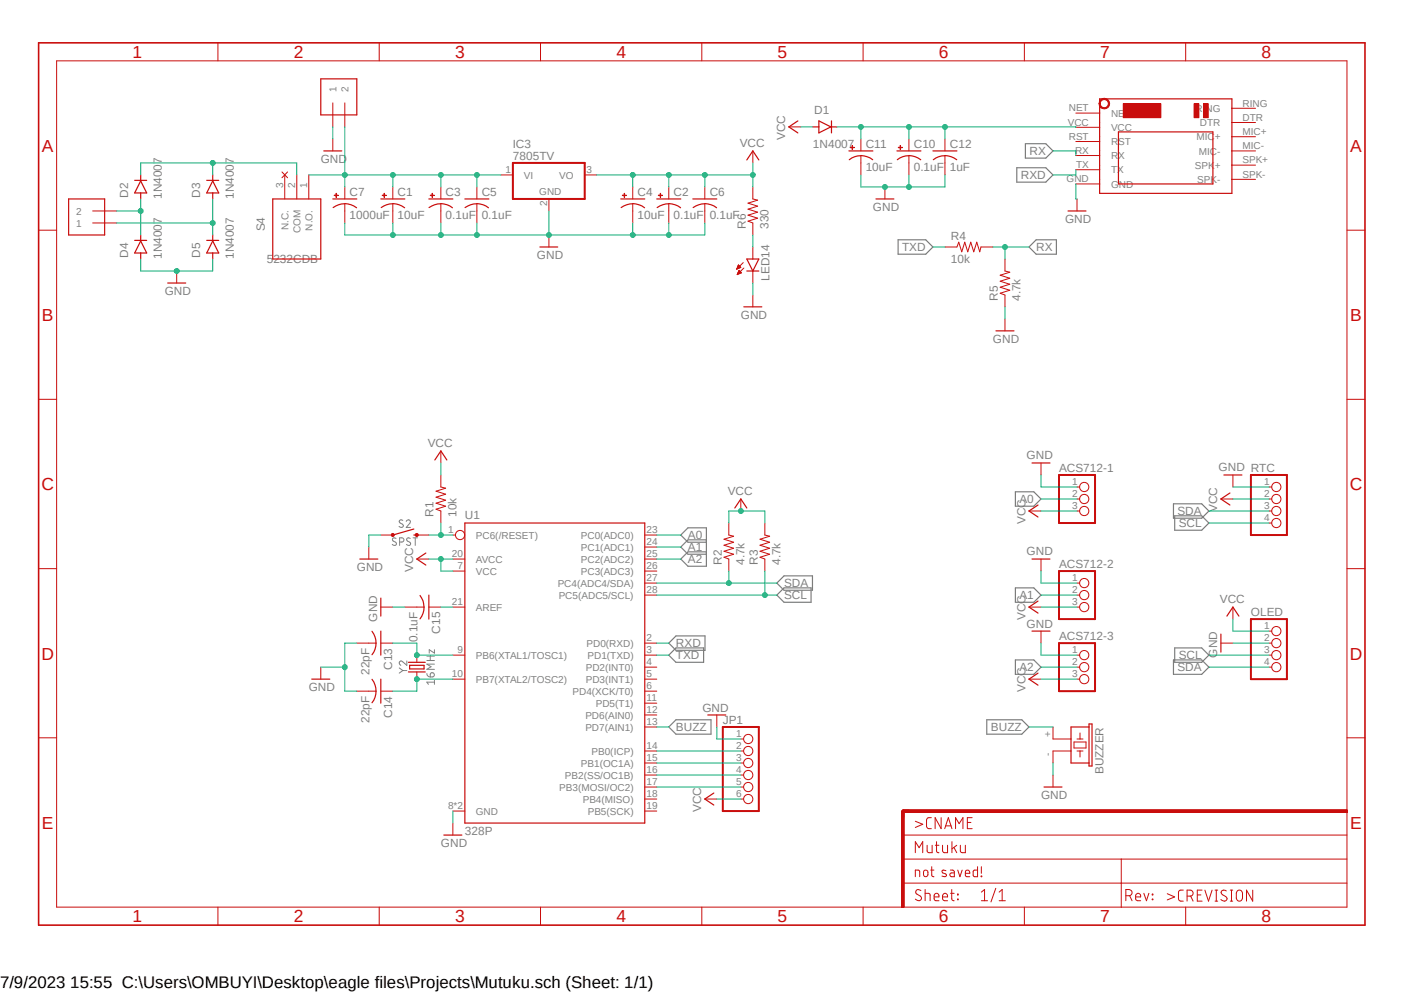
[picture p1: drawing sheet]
<svg xmlns="http://www.w3.org/2000/svg" width="297mm" height="210mm" viewBox="0 0 297 210" stroke-linecap="round" stroke-linejoin="round" font-family="sans-serif">
<path d="M7.9 8.8l281.2 187.2M289.1 8.8l-281.2 187.2" fill="none" stroke="#fff" stroke-width=".21"/>
<g fill="none" stroke="#808080" stroke-width=".21">
<path d="M83.8 113.9l-.6-.1a.38 .38 0 0 0 0 .6l.5 .3a.37 .37 0 0 1 .2 .4 .37 .37 0 0 1-.4 .3l-.5-.3M84.5 114.6h.5a.45 .45 0 0 0 .4-.3 .45 .45 0 0 0-.2-.5l-.7-.1v1.7M85.2 110.1l-.2-.1a.39 .39 0 0 0-.4 0 .39 .39 0 0 0-.1 .5l.8 .5v.4a.55 .55 0 0 1-.9-.1M85.9 110.3a.44 .44 0 0 1 .7-.3 .44 .44 0 0 1 .1 .7l-.8 .8h.9M86.8 113.9l-.2-.1a.38 .38 0 0 0-.5 .1 .38 .38 0 0 0 .1 .5l.5 .3a.37 .37 0 0 1 .2 .4 .37 .37 0 0 1-.4 .3l-.5-.3M87.4 113.7h.9M87.8 113.7v1.7M86.1 139.8v.9l-.9-.7a.45 .45 0 0 0-.7 .1 .45 .45 0 0 0 .3 .6M90.3 139.7h1.6M90.3 138.8h1.6M91 138.8v.9M91.9 137.4v.7l-1.1-.7v.7"/>
<path d="M84.5 141.3l.7 .5M85.2 141.8l-.7 .6M85.2 141.8h.9M90.3 142.5a.72 .72 0 0 0 .7 .7M91.2 142.3a.46 .46 0 0 1 .7 .3 .46 .46 0 0 1-.5 .6h-.4v-.6zM91.9 144.3h-1.6l.3 .4M91.9 143.8v.9M91.9 140.5h-1.6l.9 .5-.9 .6h1.6"/>
</g>
<g fill="none" stroke="#808080" stroke-width=".25">
<path d="M215.1 35.5h6.1l1.6 1.5-1.6 1.5h-6.1zM216.9 30.4h4.3l1.6 1.5-1.6 1.5h-4.3zM190 50.7h5.8l1.6 1.5-1.6 1.6h-5.8zM217.7 52.2l1.5-1.5h4.3v3.1h-4.3zM149.4 114.7h-3.9l-1.5-1.5 1.5-1.6h3.9v8.2h-3.9l-1.5-1.6 1.5-1.5h3.9M149.4 114.2h-3.9l-1.5 1.5 1.5 1.5h3.9M214.8 104h3.9l1.5 1.5-1.5 1.6h-3.9zM248.2 106.6h6l1.5 1.5-1.5 1.5h-6zM248.5 109.1h5.7l1.5 1.5-1.5 1.5h-5.7zM141.5 138.6l1.5-1.6h5.8v3.1h-5.8zM141.5 136l1.5-1.5h6.1v3h-6.1zM164.3 125.9l1.6-1.6h5.7v3.1h-5.7z"/>
<path d="M164.3 123.3l1.6-1.5h6v3h-6zM214.8 124.3h3.9l1.5 1.6-1.5 1.5h-3.9zM214.8 139.6h3.9l1.5 1.5-1.5 1.5h-3.9zM248.2 139.6h6l1.5 1.5-1.5 1.5h-6zM248.5 137h5.7l1.5 1.6-1.5 1.5h-5.7zM141.5 153.8l1.5-1.6h7.4v3.1h-7.4zM208.7 152.2h7.5l1.5 1.6-1.5 1.5h-7.5z"/>
</g>
<path d="M108.5 34.5h15.2v7.6h-15.2z" fill="none" stroke="#c90d0c" stroke-width=".42"/>
<path d="M106 37h2.5M123.7 37h2.5M93.3 43.1v1.5M116.1 42.1v2.5" fill="none" stroke="#c90d0c" stroke-width=".21"/>
<path d="M90.7 42.1h5.1M93.3 43.1a4.2 4.2 0 0 1 2.4 .8M93.3 43.1a4.4 4.4 0 0 0-2.5 .8" fill="none" stroke="#c90d0c" stroke-width=".25"/>
<path d="M91 41.3l.9 .1z" fill-rule="evenodd" fill="#c90d0c"/>
<path d="M91 41.3l.9 .1z" fill="none" stroke="#c90d0c" stroke-width=".21"/>
<path d="M91.4 40.9l.1 .8z" fill-rule="evenodd" fill="#c90d0c"/>
<path d="M93.3 39.5v2.6M91.4 40.9l.1 .8zM93.3 44.6v2.6M133.9 43.1v1.5" fill="none" stroke="#c90d0c" stroke-width=".21"/>
<path d="M131.3 42.1h5.1M133.9 43.1a4.5 4.5 0 0 1 2.5 .8M133.9 43.1a4.4 4.4 0 0 0-2.5 .8" fill="none" stroke="#c90d0c" stroke-width=".25"/>
<path d="M131.7 41.3l.8 .1z" fill-rule="evenodd" fill="#c90d0c"/>
<path d="M131.7 41.3l.8 .1z" fill="none" stroke="#c90d0c" stroke-width=".21"/>
<path d="M132 40.9l.1 .8z" fill-rule="evenodd" fill="#c90d0c"/>
<g fill="none" stroke="#c90d0c" stroke-width=".21">
<path d="M133.9 39.5v2.6M159.3 31.9v2.6M83.1 43.1v1.5M116.1 49.7v2.5M132 40.9l.1 .8zM133.9 44.6v2.6M155.9 56.9h.1M155.9 56.8h.3M156 56.7h.4M156 56.6h.6M156 58h.1M156 56.5h.7"/>
<path d="M156 56.4h.6M156 57.9h.3M156.1 56.3h.4M156.1 57.8h.4M156.1 57.7h.6M156.1 56.2h.3M156.1 57.7h.7M156.2 56.1h.1M156.2 57.6h.5M156.2 56l-.4 .9M156.2 56l.5 .6-.9 .3M156.2 56h.1"/>
<path d="M156.2 57.5h.4M156.3 57.4h.2M156.3 57.3h.2M156.3 57.2l-.3 .9M156.3 57.2l.5 .5-.8 .4M156.3 57.2h.1M157.2 55.5l-1.4 1.4M157.4 56.7l-1.4 1.4M159.3 52.2v2.6M159.3 57.3v2.6M159.3 62.4v2.5"/>
</g>
<path d="M158 33.8l1.3-1.9 1.2 1.9M80.6 42.1h5M83.1 43.1a4.5 4.5 0 0 1 2.5 .8M83.1 43.1a4.1 4.1 0 0 0-2.5 .8M114.2 52.2h3.8M158 54.8h2.5l-1.2 2.5zM158 57.3h2.5M157.4 64.9h3.8" fill="none" stroke="#c90d0c" stroke-width=".25"/>
<path d="M80.9 41.3l.8 .1z" fill-rule="evenodd" fill="#c90d0c"/>
<path d="M80.9 41.3l.8 .1z" fill="none" stroke="#c90d0c" stroke-width=".21"/>
<path d="M81.2 40.9l.1 .8z" fill-rule="evenodd" fill="#c90d0c"/>
<path d="M83.1 39.5v2.6M81.2 40.9l.1 .8zM83.1 44.6v2.6M141.5 43.1v1.5" fill="none" stroke="#c90d0c" stroke-width=".21"/>
<path d="M138.9 42.1h5.1M141.5 43.1a4.5 4.5 0 0 1 2.5 .8M141.5 43.1a4.4 4.4 0 0 0-2.5 .8" fill="none" stroke="#c90d0c" stroke-width=".25"/>
<path d="M139.3 41.3l.8 .1z" fill-rule="evenodd" fill="#c90d0c"/>
<path d="M139.3 41.3l.8 .1z" fill="none" stroke="#c90d0c" stroke-width=".21"/>
<path d="M139.7 40.9v.8z" fill-rule="evenodd" fill="#c90d0c"/>
<path d="M100.9 39.5v2.6M141.5 39.5v2.6M149.1 39.5v2.6M100.9 43.1v4.1M139.7 40.9v.8zM141.5 44.6v2.6M149.1 43.1v4.1" fill="none" stroke="#c90d0c" stroke-width=".21"/>
<path d="M98.3 42.1h5.1M100.9 43.1a4.2 4.2 0 0 1 2.4 .8M100.9 43.1a4.4 4.4 0 0 0-2.5 .8M146.6 42.1h5M149.1 43.1a4.5 4.5 0 0 1 2.5 .8M149.1 43.1a4.4 4.4 0 0 0-2.5 .8M87.5 113.2h.7M87.5 111.9l-4.4 1.3" fill="none" stroke="#c90d0c" stroke-width=".25"/>
<path d="M82.8 112.9h.5l.1 .3-.1 .2-.2 .1-.3-.1z" fill-rule="evenodd" fill="#c90d0c"/>
<path d="M82.8 112.9h.5l.1 .3-.1 .2-.2 .1-.3-.1z" fill="none" stroke="#c90d0c" stroke-width=".21"/>
<path d="M87.9 112.9h.5l.1 .3-.1 .2-.2 .1-.3-.1z" fill-rule="evenodd" fill="#c90d0c"/>
<path d="M93.3 95.4v2.5M78 115.7v2.5M80.6 113.2h2.5M87.9 112.9h.5l.1 .3-.1 .2-.2 .1-.3-.1zM88.2 113.2h2.5M93.3 100.5v2.5l1 .3-2.1 .6 2.1 .6-2.1 .7 2.1 .6-2.1 .6 2.1 .7-2.1 .6 1.1 .4v2.5" fill="none" stroke="#c90d0c" stroke-width=".21"/>
<path d="M232.6 20.9h28v20h-28zM236.6 27.9h20v11h-20zM92 97.3l1.3-1.9 1.2 1.9M76.1 118.2h3.8" fill="none" stroke="#c90d0c" stroke-width=".25"/>
<path d="M254.6 21.9h1v3h-1z" fill-rule="evenodd" fill="#c90d0c"/>
<path d="M254.6 21.9h1v3h-1z" fill="none" stroke="#c90d0c" stroke-width=".21"/>
<path d="M252.6 21.9h1v3h-1z" fill-rule="evenodd" fill="#c90d0c"/>
<path d="M252.6 21.9h1v3h-1z" fill="none" stroke="#c90d0c" stroke-width=".21"/>
<path d="M237.6 21.9h8v3h-8z" fill-rule="evenodd" fill="#c90d0c"/>
<path d="M237.6 21.9h8v3h-8z" fill="none" stroke="#c90d0c" stroke-width=".21"/>
<path d="M232.8 21.1a1.13 1.13 0 0 1 1.8 .2 1.13 1.13 0 0 1-.6 1.7 1.13 1.13 0 0 1-1.5-1.1h.2a.88 .88 0 0 1 1.3-.7 .88 .88 0 0 1 .2 1.5 .88 .88 0 0 1-1.4-.4l-.1-.4h-.2z" fill-rule="evenodd" fill="#c90d0c"/>
<g fill="none" stroke="#c90d0c" stroke-width=".21">
<path d="M182.1 32.9v1.6M227.6 23.9h5.1M227.6 26.9h5.1M227.6 29.9h5.1M227.6 32.9h5.1M227.6 35.9h5.1M227.6 38.9h5.1M232.8 21.1a1.13 1.13 0 0 1 1.8 .2 1.13 1.13 0 0 1-.6 1.7 1.13 1.13 0 0 1-1.5-1.1h.2a.88 .88 0 0 1 1.3-.7 .88 .88 0 0 1 .2 1.5 .88 .88 0 0 1-1.4-.4l-.1-.4h-.2zM260.5 37.9h5.1M260.5 34.9h5.1M260.5 31.9h5.1M260.5 28.9h5.1"/>
<path d="M260.5 25.9h5.1M260.5 22.9h5.1"/>
</g>
<path d="M172 26.8h1.2M173.2 25.6l2.6 1.2-2.6 1.3zM175.8 26.8h1.2M175.9 25.6v2.5M179.6 31.9h5.1M182.1 32.9a4.5 4.5 0 0 1 2.5 .9M182.1 32.9a3.8 3.8 0 0 0-2.4 .9" fill="none" stroke="#c90d0c" stroke-width=".25"/>
<path d="M179.9 31.2h.8z" fill-rule="evenodd" fill="#c90d0c"/>
<path d="M179.9 31.2h.8z" fill="none" stroke="#c90d0c" stroke-width=".21"/>
<path d="M180.3 30.8v.8z" fill-rule="evenodd" fill="#c90d0c"/>
<path d="M180.3 30.8v.8zM182.1 29.4v2.5M182.1 34.5v2.5M187.2 39.5v2.6M192.3 32.9v1.6M199.9 29.4v2.5M199.9 32.9v4.1M199.9 52.2h2.5l.4-1 .7 2.1 .6-2.1 .6 2.1 .7-2.1 .6 2.1 .6-2.1 .7 2.1 .2-1.1h2.6M212.6 54.8v2.5l1 .3-2 .6 2 .6-2 .7 2 .6-2 .6 2 .7-2 .6 1 .4v2.5M227.8 42.1v2.5M212.6 67.4v2.6" fill="none" stroke="#c90d0c" stroke-width=".21"/>
<path d="M189.7 31.9h5.1M192.3 32.9a4.5 4.5 0 0 1 2.5 .9M192.3 32.9a3.8 3.8 0 0 0-2.5 .9M197.4 31.9h5M199.9 32.9a4.5 4.5 0 0 1 2.5 .9M199.9 32.9a3.8 3.8 0 0 0-2.5 .9M185.3 42.1h3.8M225.9 44.6h3.8M210.7 70h3.8" fill="none" stroke="#c90d0c" stroke-width=".25"/>
<path d="M190 31.2h.9z" fill-rule="evenodd" fill="#c90d0c"/>
<path d="M190 31.2h.9z" fill="none" stroke="#c90d0c" stroke-width=".21"/>
<path d="M190.4 30.8l.1 .8z" fill-rule="evenodd" fill="#c90d0c"/>
<g fill="none" stroke="#c90d0c" stroke-width=".21">
<path d="M59.6 36.4l1.2 1.2M60.2 37v5.1M60.8 36.4l-1.2 1.2M62.8 37v5.1M65.3 37v5.1M159.3 39.5v2.6l1 .2-2.1 .7 2.1 .6-2.1 .6 2.1 .7-2.1 .6 2.1 .6-2.1 .7 1.1 .4v2.5M166.9 26.8h2.5M190.4 30.8l.1 .8zM192.3 29.4v2.5M192.3 34.5v2.5M19.6 47.2h5.1M19.6 44.6h5.1"/>
<path d="M37.4 57.3v2.6M72.9 43.1v1.5M88.2 118.2h2.5M95.8 118.2h2.5M95.8 113.2h.6M136.4 118.2h2.5M136.4 115.7h2.5M136.4 113.2h2.5M75.5 136h4M80.6 128.4h2.5M80.6 136h2.5M85.6 128.4h4.1"/>
<path d="M88.2 138.6v1.5M90.7 128.4h2.6M95.8 138.6h2.5M95.8 120.8h2.5M95.8 128.4h2.5M136.4 138.6h2.5M136.4 120.8h2.5M136.4 136h2.5M136.4 125.9h2.5M136.4 123.3h2.5M67.9 141.1v2.5M75.5 146.2h4"/>
<path d="M80.6 146.2h2.5M88.2 142.1v1.5M95.8 143.6h2.5M136.4 158.8h2.5M136.4 143.6h2.5M136.4 153.8h2.5M136.4 151.2h2.5M136.4 148.7h2.5M136.4 146.2h2.5M136.4 141.1h2.5M222.8 153.8v2.5h3.8M226.6 158.8h-3.8v2.6"/>
<path d="M227.2 156.9h2.5v1.3h-2.5zM227.8 156.3h1.3M227.8 158.8h1.3M228.5 155v1.3M228.5 158.8v1.3M95.8 171.5h2.5M95.8 174.1v2.5M136.4 171.5h2.5M136.4 169h2.5M136.4 166.5h2.5M136.4 163.9h2.5M136.4 161.4h2.5"/>
<path d="M222.8 163.9v2.6"/>
<circle cx="97.3" cy="113.2" r=".98"/>
</g>
<g fill="none" stroke="#c90d0c" stroke-width=".25">
<path d="M28.5 38.1h2.5M29.8 38.3l1.2 2.5h-2.5zM29.8 37v1.3M43.7 38.1h2.6M45 38.3l1.3 2.5h-2.6zM45 37v1.3M168.8 25.6l-1.9 1.2 1.9 1.3M14.5 42.1h7.6v7.6h-7.6zM28.5 50.8h2.5M29.8 40.8v1.3M29.8 49.7v1.3M29.8 53.5v1.3"/>
<path d="M29.8 51l1.2 2.5h-2.5zM35.5 59.9h3.8M43.7 50.8h2.6M45 40.8v1.3M45 49.7v1.3M45 53.5v1.3M45 51l1.3 2.5h-2.6zM57.7 42.1h10.2v12.7h-10.2zM70.4 42.1h5.1M72.9 43.1a4.5 4.5 0 0 1 2.5 .8M72.9 43.1a4.1 4.1 0 0 0-2.4 .8M90.1 117l-1.9 1.2 1.9 1.3"/>
<path d="M98.3 110.6h38.1v63.5h-38.1zM78.7 133.5a4 4 0 0 1 0 5M80.6 126.5v3.8M80.6 133.5v5.1M88.9 125.9a4 4 0 0 1 0 5M90.7 125.9v5M66 143.6h3.8M78.7 143.7a4 4 0 0 1 0 4.9M80.6 143.6v5.1M86.4 140.1h3.6M86.4 142.1h3.6M86.7 140.7h3v.8h-3z"/>
<path d="M230.4 153.8h-3.8v7.6h3.8M230.4 153.1h.6v8.9h-.6zM93.9 176.6h3.8M220.9 166.5h3.8"/>
</g>
<path d="M70.7 41.3l.8 .1z" fill-rule="evenodd" fill="#c90d0c"/>
<path d="M70.7 41.3l.8 .1z" fill="none" stroke="#c90d0c" stroke-width=".21"/>
<path d="M71.1 40.9l.1 .8z" fill-rule="evenodd" fill="#c90d0c"/>
<g fill="none" stroke="#c90d0c" stroke-width=".21">
<path d="M70.4 21.8v5M70.4 29.4v2.5M72.9 21.8v5M72.9 39.5v2.6M71.1 40.9l.1 .8zM72.9 44.6v2.6M220.2 97.9v2.6M154.2 110.6v2.6l1 .2-2 .6 2 .7-2 .6 2 .7-2 .6 2 .6-2 .7 1 .3v2.6M156.7 105.5v2.6M161.8 110.6v2.6l1 .2-2 .6 2 .7-2 .6 2 .7-2 .6 2 .6-2 .7 1 .3v2.6M217.7 108.1h2.5M220.2 118.2v2.6"/>
<path d="M227.8 103h.6M227.8 105.5h.6M227.8 108.1h.6M258.3 105.5h2.5M260.8 100.5v2.5M268.4 103h.6M268.4 105.5h.6M268.4 108.1h.6M268.4 110.6h.6M217.7 128.4h2.5M220.2 133.5v2.5M227.8 123.3h.6"/>
<path d="M227.8 125.9h.6M227.8 128.4h.6M227.8 138.6h.6M258.3 136h2.5M260.8 128.4v2.5M268.4 133.5h.6M268.4 136h.6M268.4 138.6h.6M151.6 151.2v2.6M156.7 156.3h.6M156.7 158.8h.6M217.7 143.6h2.5"/>
<path d="M227.8 141.1h.6M227.8 143.6h.6M268.4 141.1h.6M149.1 169h2.5M156.7 161.4h.6M156.7 163.9h.6M156.7 166.5h.6M156.7 169h.6"/>
<circle cx="229.4" cy="105.5" r=".98"/>
<circle cx="229.4" cy="108.1" r=".98"/>
<circle cx="229.4" cy="103" r=".98"/>
<circle cx="270" cy="110.6" r=".98"/>
<circle cx="270" cy="108.1" r=".98"/>
<circle cx="270" cy="105.5" r=".98"/>
<circle cx="270" cy="103" r=".98"/>
<circle cx="229.4" cy="125.9" r=".98"/>
<circle cx="229.4" cy="123.3" r=".98"/>
<circle cx="229.4" cy="128.4" r=".98"/>
<circle cx="229.4" cy="138.6" r=".98"/>
<circle cx="270" cy="136" r=".98"/>
<circle cx="270" cy="138.6" r=".98"/>
<circle cx="270" cy="133.5" r=".98"/>
<circle cx="158.3" cy="156.3" r=".98"/>
<circle cx="158.3" cy="158.8" r=".98"/>
<circle cx="229.4" cy="143.6" r=".98"/>
<circle cx="229.4" cy="141.1" r=".98"/>
<circle cx="270" cy="141.1" r=".98"/>
<circle cx="158.3" cy="166.5" r=".98"/>
<circle cx="158.3" cy="163.9" r=".98"/>
<circle cx="158.3" cy="169" r=".98"/>
<circle cx="158.3" cy="161.4" r=".98"/>
</g>
<path d="M224 100.5h7.6v10.1h-7.6zM264.6 100.5h7.6v12.7h-7.6zM224 120.8h7.6v10.1h-7.6zM224 136h7.6v10.2h-7.6zM264.6 130.9h7.6v12.7h-7.6zM152.9 153.8h7.6v17.7h-7.6z" fill="none" stroke="#c90d0c" stroke-width=".42"/>
<g fill="none" stroke="#c90d0c" stroke-width=".25">
<path d="M67.9 16.7h7.6v7.6h-7.6zM68.5 31.9h3.8M218.3 97.9h3.8M155.4 107.4l1.3-1.9 1.3 1.9M218.3 118.2h3.8M219.6 106.8l-1.9 1.3 1.9 1.2M258.9 100.5h3.8M260.2 104.3l-1.9 1.2 1.9 1.3M218.3 133.5h3.8M219.6 127.1l-1.9 1.3 1.9 1.3M258.3 134.1v3.8M259.5 130.3l1.3-1.9 1.3 1.9"/>
<path d="M149.7 151.2h3.8M219.6 142.4l-1.9 1.2 1.9 1.3M151 167.7l-1.9 1.3 1.9 1.3"/>
</g>
<path d="M190.7 171.5h.6v20.4h-.6z" fill-rule="evenodd" fill="#c90d0c"/>
<path d="M190.7 171.5h.6v20.4h-.6z" fill="none" stroke="#c90d0c" stroke-width=".21"/>
<path d="M191 171.2h94v.6h-94z" fill-rule="evenodd" fill="#c90d0c"/>
<g fill="none" stroke="#c90d0c" stroke-width=".21">
<path d="M12 12.9h272.9v179h-272.9zM46.1 9.1v3.8M80.2 9.1v3.8M114.3 9.1v3.8M148.5 9.1v3.8M182.6 9.1v3.8M216.7 9.1v3.8M250.8 9.1v3.8M8.2 48.7h3.8M284.9 48.7h3.9M8.2 84.5h3.8M284.9 84.5h3.9"/>
<path d="M8.2 120.3h3.8M284.9 120.3h3.9M8.2 156h3.8M284.9 156h3.9M191 171.2h94v.6h-94zM191 176.6h93.9M193.6 173.7l1.6 .6-1.6 .7M196.1 178.8v1.2l.4 .3h.7v-1.5M197 172.9l-.7 .1-.3 .4v1.5l.3 .3 .7 .1M197.9 178.8h.7M198.1 178v2a.38 .38 0 0 0 .5 .3M199.1 172.9v2.4l-1.3-2.4v2.4"/>
<path d="M199.4 178.8v1.2l.4 .3h.6v-1.5M199.9 175.3l.7-2.4 .8 2.4M200 174.7h1.2M201.4 178v2.3M201.8 179.2l.6 1.1M202.1 175.3v-2.4l.8 1.3 .8-1.3v2.4M202.4 178.8l-1 .7M203.2 178.8v1.2l.3 .3h.7v-1.5M204.6 173.9h.8M205.7 172.9h-1.1v2.4h1.1M46.1 191.9v3.8M80.2 191.9v3.8"/>
<path d="M114.3 191.9v3.8M148.5 191.9v3.8M182.6 191.9v3.8M191 186.8h93.9M191 181.7h93.9M193.6 185.4v-1.4h.6l.3 .2 .1 1.2M193.6 180.3v-2.3l.8 1.3 .8-1.3v2.3M194.8 188.3a.61 .61 0 0 0-.8-.1 .61 .61 0 0 0-.2 .7 1.75 1.75 0 0 1 1.1 1v.3a.74 .74 0 0 1-1.3 0M195.4 184.2a.49 .49 0 0 1 .5-.2 .49 .49 0 0 1 .4 .5v.7l-.3 .2h-.4l-.2-.4zM195.7 188.9h.7l.3 .2 .1 1.4M195.7 188.1v2.4M196.9 184h.7"/>
<path d="M197.1 183.3v1.8l.2 .3h.3M197.6 189.7h1a.54 .54 0 0 0-.3-.8 .54 .54 0 0 0-.7 .5l.1 .9 .3 .2h.6M199.4 189.7h1a.55 .55 0 0 0-.3-.8 .55 .55 0 0 0-.7 .5l.1 .9 .3 .2h.6M200.1 184.1l-.5-.1-.3 .3 .1 .3 .6 .2 .2 .4a.66 .66 0 0 1-.9 .1M201 184l.7 .1 .2 .3v1h-.6a.4 .4 0 0 1-.4-.4 .4 .4 0 0 1 .4-.4h.6M201.1 188.9h.7M201.3 188.1l.1 2.2 .4 .2M202.6 189.1l.1 .2zM202.6 190.2l.1 .1zM202.6 184l.5 1.4 .4-1.4M204.2 184.7h.9a.51 .51 0 0 0-.2-.6 .51 .51 0 0 0-.6 .1 1.07 1.07 0 0 0 .1 1.2h.7M206.8 183.3v2.1h-.8l-.1-.3v-.9l.3-.2h.6"/>
<path d="M207.6 185.3l.1 .1zM207.6 190.5h1.3M207.6 183.3v1.4M207.6 188.7l.7-.6v2.4M210.7 187.9l-1.1 2.9M211.4 190.5h1.3M211.4 188.7l.6-.6v2.4M216.7 191.9v3.8M237.2 181.7v10.2M238.2 189.4h.6a.66 .66 0 0 0 .7-.6 .66 .66 0 0 0-.7-.7h-.6v2.4M239 189.4l.5 1.1M240.2 189.7h1.1a.55 .55 0 0 0-.4-.8 .55 .55 0 0 0-.7 .5l.1 .9 .3 .2h.7"/>
<path d="M242 188.9l.5 1.6 .5-1.6M243.8 190.2l.1 .1zM243.8 189.1l.1 .2zM246.9 189l1.6 .7-1.6 .6M250.3 188.3h-.7l-.3 .5 .1 1.6 .9 .2M250.8 191.9v3.8M251.1 189.5h.7a.64 .64 0 0 0 .6-.6 .64 .64 0 0 0-.6-.6h-.7v2.3M251.9 189.5l.5 1.1M253.3 189.3h.7M254.3 188.3h-1v2.3h1M254.9 188.3l.8 2.3 .7-2.3M257 190.6h.6"/>
<path d="M257 188.3h.6M257.3 188.3v2.3M259.4 188.4l-.5-.1a.5 .5 0 0 0-.5 .2 .5 .5 0 0 0 0 .5l.9 .6a.58 .58 0 0 1 .1 .9 .58 .58 0 0 1-.9-.1l-.2-.2M260.3 190.6h.5M260.3 188.3h.5M260.5 188.3v2.3M261.8 188.4a.65 .65 0 0 1 .7-.1 .65 .65 0 0 1 .3 .6v1a.66 .66 0 0 1-.6 .7 .66 .66 0 0 1-.7-.7v-1zM265 188.3v2.3l-1.3-2.3v2.3"/>
</g>
<path d="M192.3 171.5h-1.3v1.3" fill="none" stroke="#c90d0c" stroke-width=".64"/>
<path d="M8.2 9.1h280.6v186.6h-280.6z" fill="none" stroke="#c90d0c" stroke-width=".34"/>
<path d="M126.2 37h22.9M133.9 37v2.5M159.3 34.5v5" fill="none" stroke="#0dab76" stroke-width=".21"/>
<circle cx="133.9" cy="37" r=".51" fill="#0dab76"/>
<g fill="none" stroke="#0dab76" stroke-width=".21">
<path d="M141.5 37v2.5"/>
<circle cx="133.9" cy="37" r=".51"/>
</g>
<circle cx="141.5" cy="37" r=".51" fill="#0dab76"/>
<g fill="none" stroke="#0dab76" stroke-width=".21">
<path d="M159.3 37h-10.2v2.5"/>
<circle cx="141.5" cy="37" r=".51"/>
</g>
<circle cx="149.1" cy="37" r=".51" fill="#0dab76"/>
<circle cx="149.1" cy="37" r=".51" fill="none" stroke="#0dab76" stroke-width=".21"/>
<circle cx="159.3" cy="37" r=".51" fill="#0dab76"/>
<g fill="none" stroke="#0dab76" stroke-width=".21">
<path d="M169.4 26.8h2.6M93.3 97.9v2.6M90.7 118.2h5.1M93.3 118.2v2.6h2.5"/>
<circle cx="159.3" cy="37" r=".51"/>
</g>
<circle cx="93.3" cy="118.2" r=".51" fill="#0dab76"/>
<g fill="none" stroke="#0dab76" stroke-width=".21">
<path d="M161.8 108.1h-7.6v2.5M220.2 128.4h7.6"/>
<circle cx="93.3" cy="118.2" r=".51"/>
</g>
<circle cx="156.7" cy="108.1" r=".51" fill="#0dab76"/>
<g fill="none" stroke="#0dab76" stroke-width=".21">
<path d="M83.1 49.7h66M116.1 44.6v5.1M161.8 108.1v2.5M220.2 108.1h7.6M260.8 105.5h7.6M260.8 130.9v2.6h7.6M220.2 143.6h7.6M151.6 169h5.1"/>
<circle cx="156.7" cy="108.1" r=".51"/>
</g>
<circle cx="116.1" cy="49.7" r=".51" fill="#0dab76"/>
<g fill="none" stroke="#0dab76" stroke-width=".21">
<path d="M83.1 47.2v2.5M93.3 47.2v2.5"/>
<circle cx="116.1" cy="49.7" r=".51"/>
</g>
<circle cx="93.3" cy="49.7" r=".51" fill="#0dab76"/>
<g fill="none" stroke="#0dab76" stroke-width=".21">
<path d="M100.9 47.2v2.5"/>
<circle cx="93.3" cy="49.7" r=".51"/>
</g>
<circle cx="100.9" cy="49.7" r=".51" fill="#0dab76"/>
<g fill="none" stroke="#0dab76" stroke-width=".21">
<path d="M141.5 47.2v2.5M149.1 47.2v2.5"/>
<circle cx="100.9" cy="49.7" r=".51"/>
</g>
<circle cx="141.5" cy="49.7" r=".51" fill="#0dab76"/>
<g fill="none" stroke="#0dab76" stroke-width=".21">
<path d="M133.9 47.2v2.5"/>
<circle cx="141.5" cy="49.7" r=".51"/>
</g>
<circle cx="133.9" cy="49.7" r=".51" fill="#0dab76"/>
<g fill="none" stroke="#0dab76" stroke-width=".21">
<path d="M72.9 47.2v2.5h10.2"/>
<circle cx="133.9" cy="49.7" r=".51"/>
</g>
<circle cx="83.1" cy="49.7" r=".51" fill="#0dab76"/>
<g fill="none" stroke="#0dab76" stroke-width=".21">
<path d="M182.1 37v2.5h5.1M159.3 59.9v2.5M80.6 113.2h-2.6v2.5"/>
<circle cx="83.1" cy="49.7" r=".51"/>
</g>
<circle cx="187.2" cy="39.5" r=".51" fill="#0dab76"/>
<g fill="none" stroke="#0dab76" stroke-width=".21">
<path d="M192.3 37v2.5M199.9 37v2.5h-12.7"/>
<circle cx="187.2" cy="39.5" r=".51"/>
</g>
<circle cx="192.3" cy="39.5" r=".51" fill="#0dab76"/>
<g fill="none" stroke="#0dab76" stroke-width=".21">
<path d="M227.6 38.9v3.2h.2M212.6 64.9v2.5M75.5 136h-2.6v10.2h2.6M67.9 141.1h5M222.8 161.4v2.5"/>
<circle cx="192.3" cy="39.5" r=".51"/>
</g>
<circle cx="72.9" cy="141.1" r=".51" fill="#0dab76"/>
<g fill="none" stroke="#0dab76" stroke-width=".21">
<path d="M29.8 54.8v2.5h15.2v-2.5M83.1 128.4h2.5M95.8 171.5v2.6"/>
<circle cx="72.9" cy="141.1" r=".51"/>
</g>
<circle cx="37.4" cy="57.3" r=".51" fill="#0dab76"/>
<g fill="none" stroke="#0dab76" stroke-width=".21">
<path d="M70.4 26.8v2.6M93.3 37v2.5M106 37h-22.9v2.5M220.2 100.5v2.5h7.6M260.8 103h7.6M220.2 120.8v2.5h7.6M220.2 136v2.6h7.6M260.8 136h7.6M151.6 153.8v2.5h5.1"/>
<circle cx="37.4" cy="57.3" r=".51"/>
</g>
<circle cx="93.3" cy="37" r=".51" fill="#0dab76"/>
<g fill="none" stroke="#0dab76" stroke-width=".21">
<path d="M100.9 37v2.5"/>
<circle cx="93.3" cy="37" r=".51"/>
</g>
<circle cx="100.9" cy="37" r=".51" fill="#0dab76"/>
<g fill="none" stroke="#0dab76" stroke-width=".21">
<path d="M65.3 37h7.6"/>
<circle cx="100.9" cy="37" r=".51"/>
</g>
<circle cx="83.1" cy="37" r=".51" fill="#0dab76"/>
<g fill="none" stroke="#0dab76" stroke-width=".21">
<path d="M83.1 37h-10.2v2.5"/>
<circle cx="83.1" cy="37" r=".51"/>
</g>
<circle cx="72.9" cy="37" r=".51" fill="#0dab76"/>
<g fill="none" stroke="#0dab76" stroke-width=".21">
<path d="M72.9 26.8v10.2M177 26.8l50.6 .1M182.1 26.8v2.6M227.6 35.9v1.1h-4.8M159.3 49.7v2.5M197.4 52.2h2.5M138.9 138.6h2.6M138.9 136h2.6"/>
<circle cx="72.9" cy="37" r=".51"/>
</g>
<circle cx="182.1" cy="26.8" r=".51" fill="#0dab76"/>
<g fill="none" stroke="#0dab76" stroke-width=".21">
<path d="M199.9 26.8v2.6"/>
<circle cx="182.1" cy="26.8" r=".51"/>
</g>
<circle cx="199.9" cy="26.8" r=".51" fill="#0dab76"/>
<g fill="none" stroke="#0dab76" stroke-width=".21">
<path d="M192.3 26.8v2.6"/>
<circle cx="199.9" cy="26.8" r=".51"/>
</g>
<circle cx="192.3" cy="26.8" r=".51" fill="#0dab76"/>
<g fill="none" stroke="#0dab76" stroke-width=".21">
<path d="M210.1 52.2h7.6M212.6 52.2v2.6"/>
<circle cx="192.3" cy="26.8" r=".51"/>
</g>
<circle cx="212.6" cy="52.2" r=".51" fill="#0dab76"/>
<g fill="none" stroke="#0dab76" stroke-width=".21">
<path d="M222.8 31.9h4.8v1M83.1 136h5.1v2.6h7.6"/>
<circle cx="212.6" cy="52.2" r=".51"/>
</g>
<circle cx="88.2" cy="138.6" r=".51" fill="#0dab76"/>
<g fill="none" stroke="#0dab76" stroke-width=".21">
<path d="M95.8 143.6h-7.6v2.6h-5.1"/>
<circle cx="88.2" cy="138.6" r=".51"/>
</g>
<circle cx="88.2" cy="143.6" r=".51" fill="#0dab76"/>
<g fill="none" stroke="#0dab76" stroke-width=".21">
<path d="M90.7 113.2h5.1M93.3 110.6v2.6M93.3 128.4h2.5"/>
<circle cx="88.2" cy="143.6" r=".51"/>
</g>
<circle cx="93.3" cy="113.2" r=".51" fill="#0dab76"/>
<g fill="none" stroke="#0dab76" stroke-width=".21">
<path d="M29.8 37v-2.5h33v2.5M45 34.5v2.5"/>
<circle cx="93.3" cy="113.2" r=".51"/>
</g>
<circle cx="45" cy="34.5" r=".51" fill="#0dab76"/>
<g fill="none" stroke="#0dab76" stroke-width=".21">
<path d="M24.7 44.6h5.1M29.8 42.1v7.6"/>
<circle cx="45" cy="34.5" r=".51"/>
</g>
<circle cx="29.8" cy="44.6" r=".51" fill="#0dab76"/>
<g fill="none" stroke="#0dab76" stroke-width=".21">
<path d="M24.7 47.2h20.3M45 42.1v7.6"/>
<circle cx="29.8" cy="44.6" r=".51"/>
</g>
<circle cx="45" cy="47.2" r=".51" fill="#0dab76"/>
<g fill="none" stroke="#0dab76" stroke-width=".21">
<path d="M138.9 125.9h25.4M161.8 120.8v5.1M138.9 153.8h2.6M217.7 153.8h5.1"/>
<circle cx="45" cy="47.2" r=".51"/>
</g>
<circle cx="161.8" cy="125.9" r=".51" fill="#0dab76"/>
<g fill="none" stroke="#0dab76" stroke-width=".21">
<path d="M255.7 110.6h12.7M138.9 123.3h25.4M154.2 120.8v2.5M255.7 138.6h12.7"/>
<circle cx="161.8" cy="125.9" r=".51"/>
</g>
<circle cx="154.2" cy="123.3" r=".51" fill="#0dab76"/>
<g fill="none" stroke="#0dab76" stroke-width=".21">
<path d="M138.9 113.2h5.1M138.9 115.7h5.1M138.9 118.2h5.1M220.2 105.5h7.6M255.7 108.1h12.7M220.2 125.9h7.6M138.9 158.8h17.8M220.2 141.1h7.6M255.7 141.1h12.7M138.9 161.4h17.8M138.9 163.9h17.8M138.9 166.5h17.8"/>
<circle cx="154.2" cy="123.3" r=".51"/>
</g>
<g font-size="3.7" fill="#c90d0c">
<text x="28" y="12.3">1</text>
<text x="62.1" y="12.3">2</text>
<text x="96.3" y="12.3">3</text>
<text x="130.4" y="12.3">4</text>
<text x="164.5" y="12.3">5</text>
<text x="198.6" y="12.3">6</text>
<text x="232.7" y="12.3">7</text>
<text x="266.8" y="12.3">8</text>
<text x="8.8" y="32.1">A</text>
<text x="285.6" y="32.1">A</text>
<text x="8.8" y="67.9">B</text>
<text x="285.6" y="67.9">B</text>
<text x="8.8" y="103.7">C</text>
<text x="285.5" y="103.7">C</text>
<text x="8.8" y="139.5">D</text>
<text x="285.5" y="139.5">D</text>
<text x="8.8" y="175.3">E</text>
<text x="285.6" y="175.3">E</text>
<text x="28" y="195.1">1</text>
<text x="62.1" y="195.1">2</text>
<text x="96.3" y="195.1">3</text>
<text x="130.4" y="195.1">4</text>
<text x="164.5" y="195.1">5</text>
<text x="198.6" y="195.1">6</text>
<text x="232.7" y="195.1">7</text>
<text x="266.8" y="195.1">8</text>
</g>
<text font-size="3.6" x="0" y="208.9">7/9/2023 15:55 C:\Users\OMBUYI\Desktop\eagle files\Projects\Mutuku.sch (Sheet: 1/1)</text>
<g font-size="2.5" fill="#808080">
<text x="166.1" y="29.6" transform="rotate(-90 166.1 29.6)">VCC</text>
<text x="172.2" y="24.2">D1</text>
<text x="67.9" y="34.5">GND</text>
<text x="108.5" y="33.8">7805TV</text>
<text x="108.5" y="31.3">IC3</text>
<text x="156.5" y="31.2">VCC</text>
<text x="172" y="31.3">1N4007</text>
<text x="183.1" y="31.3">C11</text>
<text x="193.3" y="31.3">C10</text>
<text x="200.9" y="31.3">C12</text>
<text x="217.8" y="32.8">RX</text>
<text x="27.1" y="41.8" transform="rotate(-90 27.1 41.8)">D2</text>
<text x="42.4" y="41.8" transform="rotate(-90 42.4 41.8)">D3</text>
<text x="74" y="41.4">C7</text>
<text x="84.1" y="41.4">C1</text>
<text x="94.3" y="41.4">C3</text>
<text x="101.9" y="41.4">C5</text>
<text x="134.9" y="41.4">C4</text>
<text x="142.5" y="41.4">C2</text>
<text x="150.1" y="41.4">C6</text>
<text x="183.1" y="36.1">10uF</text>
<text x="193.3" y="36.1">0.1uF</text>
<text x="200.9" y="36.1">1uF</text>
<text x="215.9" y="37.9">RXD</text>
<text x="34.2" y="42.1" transform="rotate(-90 34.2 42.1)">1N4007</text>
<text x="49.5" y="42.1" transform="rotate(-90 49.5 42.1)">1N4007</text>
<text x="74" y="46.3">1000uF</text>
<text x="84.1" y="46.3">10uF</text>
<text x="94.3" y="46.3">0.1uF</text>
<text x="101.9" y="46.3">0.1uF</text>
<text x="134.9" y="46.3">10uF</text>
<text x="142.5" y="46.3">0.1uF</text>
<text x="150.1" y="46.3">0.1uF</text>
<text x="184.7" y="44.6">GND</text>
<text x="225.3" y="47.2">GND</text>
<text x="56.1" y="48.9" transform="rotate(-90 56.1 48.9)">S4</text>
<text x="157.8" y="48.4" transform="rotate(-90 157.8 48.4)">R6</text>
<text x="162.6" y="48.4" transform="rotate(-90 162.6 48.4)">330</text>
<text x="190.8" y="53.1">TXD</text>
<text x="201.2" y="50.7">R4</text>
<text x="219.2" y="53.1">RX</text>
<text x="27.1" y="54.5" transform="rotate(-90 27.1 54.5)">D4</text>
<text x="34.2" y="54.8" transform="rotate(-90 34.2 54.8)">1N4007</text>
<text x="42.4" y="54.5" transform="rotate(-90 42.4 54.5)">D5</text>
<text x="49.5" y="54.8" transform="rotate(-90 49.5 54.8)">1N4007</text>
<text x="56.4" y="55.7">5232CDB</text>
<text x="113.6" y="54.8">GND</text>
<text x="162.8" y="59.4" transform="rotate(-90 162.8 59.4)">LED14</text>
<text x="201.2" y="55.5">10k</text>
<text x="34.8" y="62.4">GND</text>
<text x="211.1" y="63.7" transform="rotate(-90 211.1 63.7)">R5</text>
<text x="215.9" y="63.7" transform="rotate(-90 215.9 63.7)">4.7k</text>
<text x="156.7" y="67.5">GND</text>
<text x="210.1" y="72.5">GND</text>
<text x="90.5" y="94.6">VCC</text>
<text x="217.2" y="97.2">GND</text>
<text x="224" y="99.8">ACS712-1</text>
<text x="257.8" y="99.7">GND RTC</text>
<text x="154" y="104.8">VCC</text>
<text x="215.6" y="106.4">A0</text>
<text x="91.7" y="109.3" transform="rotate(-90 91.7 109.3)">R1</text>
<text x="96.6" y="109.3" transform="rotate(-90 96.6 109.3)">10k</text>
<text x="98.3" y="109.9">U1</text>
<text x="216.9" y="110.8" transform="rotate(-90 216.9 110.8)">VCC</text>
<text x="249.1" y="109">SDA</text>
<text x="249.3" y="111.5">SCL</text>
<text x="257.5" y="108.3" transform="rotate(-90 257.5 108.3)">VCC</text>
<text x="145.5" y="114">A0</text>
<text x="145.5" y="116.6">A1</text>
<text x="145.5" y="119.1">A2</text>
<text x="152.7" y="119.5" transform="rotate(-90 152.7 119.5)">R2</text>
<text x="157.5" y="119.5" transform="rotate(-90 157.5 119.5)">4.7k</text>
<text x="160.3" y="119.5" transform="rotate(-90 160.3 119.5)">R3</text>
<text x="165.1" y="119.5" transform="rotate(-90 165.1 119.5)">4.7k</text>
<text x="217.2" y="117.5">GND</text>
<text x="75.5" y="120.8">GND</text>
<text x="87.4" y="121" transform="rotate(-90 87.4 121)">VCC</text>
<text x="165.9" y="124.2">SDA</text>
<text x="224" y="120.1">ACS712-2</text>
<text x="79.8" y="131.4" transform="rotate(-90 79.8 131.4)">GND</text>
<text x="165.9" y="126.7">SCL</text>
<text x="215.6" y="126.7">A1</text>
<text x="216.9" y="131.1" transform="rotate(-90 216.9 131.1)">VCC</text>
<text x="258.1" y="127.6">VCC</text>
<text x="264.6" y="130.3">OLED</text>
<text x="88.3" y="135.8" transform="rotate(-90 88.3 135.8)">0.1uF</text>
<text x="93.1" y="134" transform="rotate(-90 93.1 134)">C15</text>
<text x="143" y="136.9">RXD</text>
<text x="217.2" y="132.7">GND</text>
<text x="224" y="135.4">ACS712-3</text>
<text x="78.1" y="142.7" transform="rotate(-90 78.1 142.7)">22pF</text>
<text x="83" y="141.6" transform="rotate(-90 83 141.6)">C13</text>
<text x="143" y="139.4">TXD</text>
<text x="215.6" y="142">A2</text>
<text x="249.1" y="142">SDA</text>
<text x="249.3" y="139.4">SCL</text>
<text x="257.5" y="139.1" transform="rotate(-90 257.5 139.1)">GND</text>
<text x="65.3" y="146.2">GND</text>
<text x="216.9" y="146.4" transform="rotate(-90 216.9 146.4)">VCC</text>
<text x="78.1" y="152.9" transform="rotate(-90 78.1 152.9)">22pF</text>
<text x="83" y="151.8" transform="rotate(-90 83 151.8)">C14</text>
<text x="143" y="154.6">BUZZ</text>
<text x="148.6" y="150.5">GND</text>
<text x="152.9" y="153.2">JP1</text>
<text x="209.6" y="154.7">BUZZ</text>
<text x="233.4" y="163.7" transform="rotate(-90 233.4 163.7)">BUZZER</text>
<text x="148.3" y="171.7" transform="rotate(-90 148.3 171.7)">VCC</text>
<text x="220.2" y="169">GND</text>
<text x="93.3" y="179.2">GND</text>
<text x="98.3" y="176.6">328P</text>
</g>
<g font-size="2.1" fill="#808080">
<text x="71.2" y="19.4" transform="rotate(-90 71.2 19.4)">1</text>
<text x="73.7" y="19.4" transform="rotate(-90 73.7 19.4)">2</text>
<text x="226.1" y="23.6">NET</text>
<text x="252.9" y="23.7">RING</text>
<text x="262.8" y="22.6">RING</text>
<text x="225.9" y="26.5">VCC</text>
<text x="226.1" y="29.5">RST</text>
<text x="235" y="24.7">NET</text>
<text x="235" y="27.7">VCC</text>
<text x="253.1" y="29.7">MIC+</text>
<text x="253.8" y="26.7">DTR</text>
<text x="262.8" y="28.6">MIC+</text>
<text x="262.8" y="25.6">DTR</text>
<text x="227.4" y="32.6">RX</text>
<text x="227.6" y="35.6">TX</text>
<text x="235" y="30.7">RST</text>
<text x="235" y="33.7">RX</text>
<text x="252.8" y="35.7">SPK+</text>
<text x="253.6" y="32.7">MIC-</text>
<text x="262.8" y="34.5">SPK+</text>
<text x="262.8" y="31.6">MIC-</text>
<text x="59.9" y="39.8" transform="rotate(-90 59.9 39.8)">3</text>
<text x="62.4" y="39.8" transform="rotate(-90 62.4 39.8)">2</text>
<text x="65" y="39.8" transform="rotate(-90 65 39.8)">1</text>
<text x="106.9" y="36.6">1</text>
<text x="110.8" y="37.8">VI</text>
<text x="114.1" y="41.3">GND</text>
<text x="118.3" y="37.8">VO</text>
<text x="124.1" y="36.6">3</text>
<text x="225.6" y="38.6">GND</text>
<text x="235" y="36.7">TX</text>
<text x="235" y="39.7">GND</text>
<text x="253.3" y="38.7">SPK-</text>
<text x="262.8" y="37.5">SPK-</text>
<text x="16.1" y="47.9">1</text>
<text x="16.1" y="45.4">2</text>
<text x="115.7" y="43.6" transform="rotate(-90 115.7 43.6)">2</text>
<text x="61" y="48.6" transform="rotate(-90 61 48.6)">N.C.</text>
<text x="63.5" y="49.3" transform="rotate(-90 63.5 49.3)">COM</text>
<text x="66.1" y="48.8" transform="rotate(-90 66.1 48.8)">N.O.</text>
<text x="226.8" y="102.7">1</text>
<text x="226.8" y="105.2">2</text>
<text x="226.8" y="107.7">3</text>
<text x="267.5" y="102.7">1</text>
<text x="267.5" y="105.2">2</text>
<text x="267.5" y="107.7">3</text>
<text x="94.8" y="112.8">1</text>
<text x="100.7" y="113.9">PC6(/RESET)</text>
<text x="122.9" y="113.9">PC0(ADC0)</text>
<text x="136.8" y="112.8">23</text>
<text x="267.5" y="110.3">4</text>
<text x="95.6" y="117.9">20</text>
<text x="100.7" y="119">AVCC</text>
<text x="122.9" y="119">PC2(ADC2)</text>
<text x="122.9" y="116.5">PC1(ADC1)</text>
<text x="136.8" y="117.9">25</text>
<text x="136.8" y="115.4">24</text>
<text x="96.8" y="120.4">7</text>
<text x="100.7" y="121.5">VCC</text>
<text x="118" y="124.1">PC4(ADC4/SDA)</text>
<text x="122.9" y="121.5">PC3(ADC3)</text>
<text x="136.8" y="125.5">28</text>
<text x="136.8" y="122.9">27</text>
<text x="136.8" y="120.4">26</text>
<text x="226.8" y="122.9">1</text>
<text x="226.8" y="125.5">2</text>
<text x="95.6" y="128">21</text>
<text x="100.7" y="129.2">AREF</text>
<text x="118.2" y="126.6">PC5(ADC5/SCL)</text>
<text x="226.8" y="128">3</text>
<text x="124.1" y="136.8">PD0(RXD)</text>
<text x="136.8" y="135.6">2</text>
<text x="267.5" y="133.1">1</text>
<text x="267.5" y="135.6">2</text>
<text x="95.6" y="143.3">10</text>
<text x="96.8" y="138.2">9</text>
<text x="100.7" y="139.3">PB6(XTAL1/TOSC1)</text>
<text x="123.9" y="141.9">PD2(INT0)</text>
<text x="124.3" y="139.3">PD1(TXD)</text>
<text x="136.8" y="143.3">5</text>
<text x="136.8" y="140.7">4</text>
<text x="136.8" y="138.2">3</text>
<text x="226.8" y="138.2">1</text>
<text x="226.8" y="140.7">2</text>
<text x="226.8" y="143.3">3</text>
<text x="267.5" y="138.2">3</text>
<text x="267.5" y="140.7">4</text>
<text x="100.7" y="144.4">PB7(XTAL2/TOSC2)</text>
<text x="121.1" y="146.9">PD4(XCK/T0)</text>
<text x="123.9" y="144.4">PD3(INT1)</text>
<text x="126" y="149.5">PD5(T1)</text>
<text x="136.8" y="148.3">11</text>
<text x="136.8" y="145.8">6</text>
<text x="123.8" y="154.6">PD7(AIN1)</text>
<text x="123.8" y="152">PD6(AIN0)</text>
<text x="136.8" y="153.4">13</text>
<text x="136.8" y="150.9">12</text>
<text x="155.7" y="156">1</text>
<text x="222.4" y="156" transform="rotate(-90 222.4 156)">+</text>
<text x="125.1" y="159.6">PB0(ICP)</text>
<text x="136.8" y="161">15</text>
<text x="136.8" y="158.5">14</text>
<text x="155.7" y="158.5">2</text>
<text x="155.7" y="161">3</text>
<text x="222.4" y="159.9" transform="rotate(-90 222.4 159.9)">-</text>
<text x="118.3" y="167.2">PB3(MOSI/OC2)</text>
<text x="119.5" y="164.7">PB2(SS/OC1B)</text>
<text x="122.9" y="162.1">PB1(OC1A)</text>
<text x="136.8" y="166.1">17</text>
<text x="136.8" y="163.6">16</text>
<text x="155.7" y="163.6">4</text>
<text x="155.7" y="166.1">5</text>
<text x="94.8" y="171.2">8*2</text>
<text x="100.7" y="172.3">GND</text>
<text x="123.3" y="169.8">PB4(MISO)</text>
<text x="124.3" y="172.3">PB5(SCK)</text>
<text x="136.8" y="171.2">19</text>
<text x="136.8" y="168.7">18</text>
<text x="155.7" y="168.7">6</text>
</g>
</svg>
